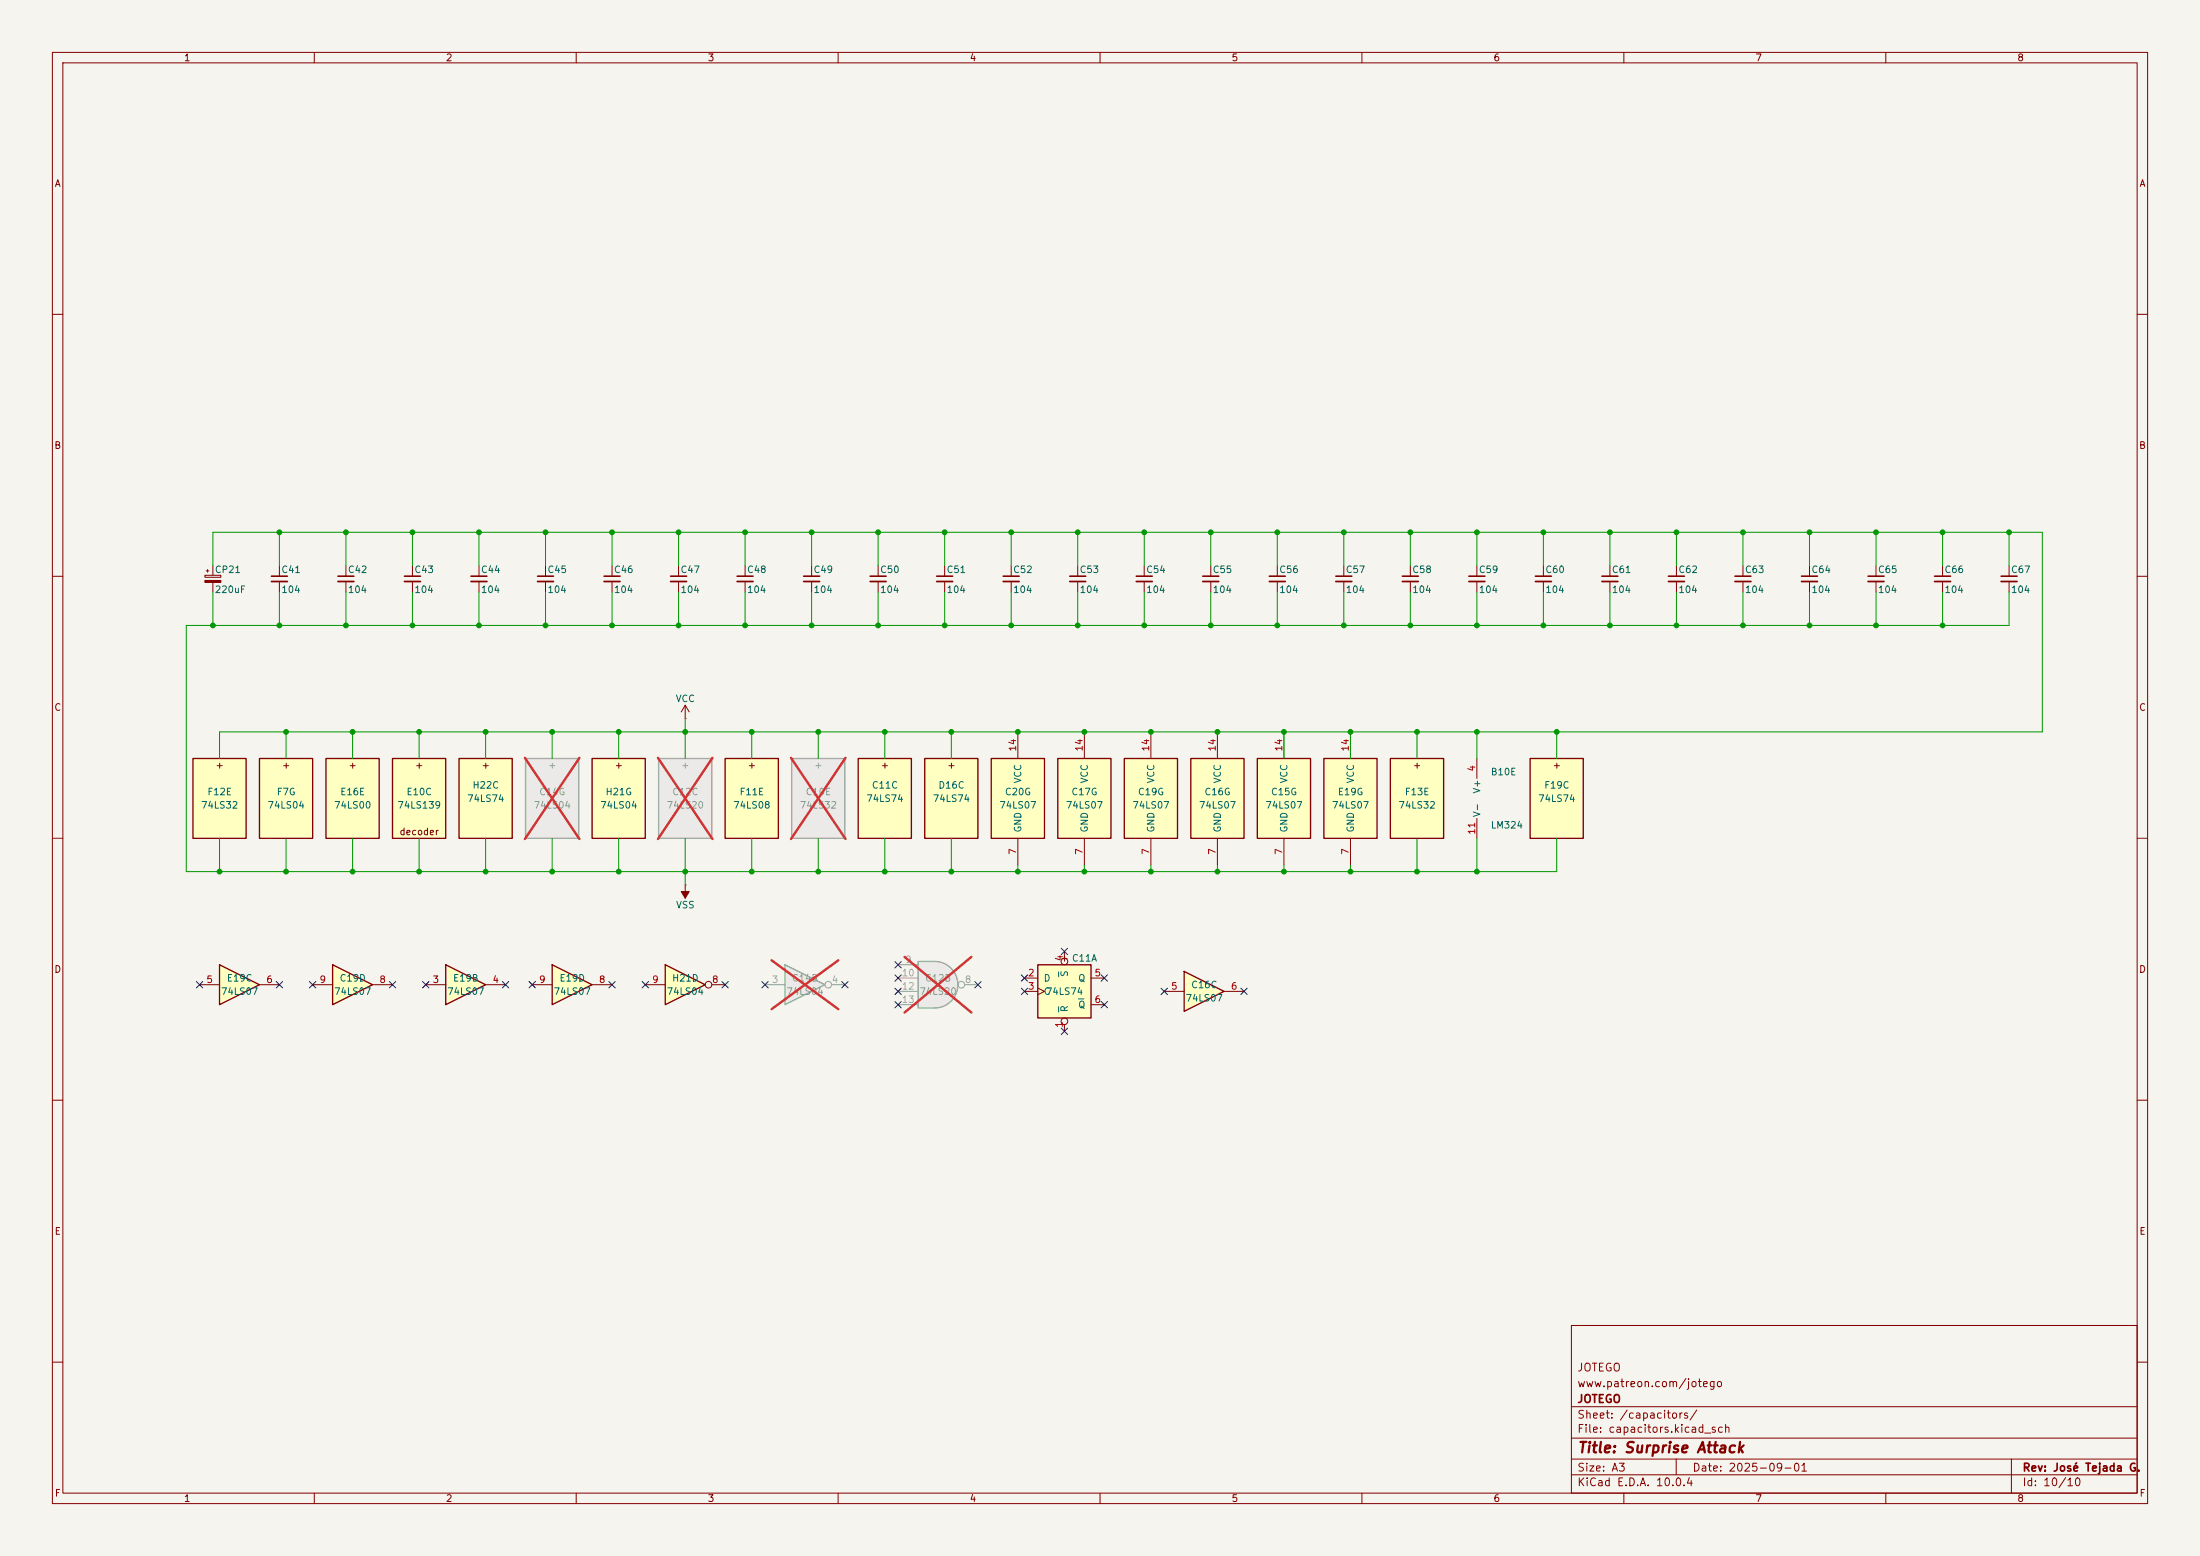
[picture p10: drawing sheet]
<svg xmlns="http://www.w3.org/2000/svg" width="420mm" height="297mm" viewBox="0 0 420 297" stroke-linecap="round" stroke-linejoin="round" font-family="sans-serif">
<path d="M0 0h420v297h-420z" fill="#f5f4ef" stroke="#f5f4ef" stroke-width=".19"/>
<g fill="none" stroke="#840000" stroke-width=".19">
<path d="M10 10h400v277h-400zM12 12h396v273h-396zM60 10v2M110 10v2M160 10v2M210 10v2M260 10v2M310 10v2M360 10v2M10 60h2M408 60h2M10 110h2"/>
<path d="M408 110h2M10 160h2M281.9 144.8v3.8M281.9 156.2v3.8M408 160h2M10 210h2M408 210h2M300 253h108v32h-108zM10 260h2M300 278.5h108M300 274.5h108M300 268.5h108"/>
<path d="M320 278.5v3M384 278.5v6.5M408 260h2M60 285v2M110 285v2M160 285v2M210 285v2M260 285v2M300 281.5h108M310 285v2M360 285v2"/>
</g>
<path d="M36.8 144.8h10.2v15.2h-10.2z" fill="#ffffc2"/>
<path d="M36.8 144.8h10.2v15.2h-10.2z" fill="none" stroke="#840000" stroke-width=".25"/>
<path d="M49.5 144.8h10.2v15.2h-10.2z" fill="#ffffc2"/>
<path d="M49.5 144.8h10.2v15.2h-10.2z" fill="none" stroke="#840000" stroke-width=".25"/>
<path d="M62.2 144.8h10.2v15.2h-10.2z" fill="#ffffc2"/>
<path d="M62.2 144.8h10.2v15.2h-10.2z" fill="none" stroke="#840000" stroke-width=".25"/>
<path d="M63.5 184.2l7.6 3.8-7.6 3.8z" fill="#ffffc2"/>
<path d="M63.5 184.2l7.6 3.8-7.6 3.8z" fill="none" stroke="#840000" stroke-width=".25"/>
<path d="M59.7 188h3.8M71.1 188h3.8" fill="none" stroke="#840000" stroke-width=".19"/>
<path d="M201.9 144.8h10.2v15.2h-10.2z" fill="#ffffc2"/>
<path d="M201.9 144.8h10.2v15.2h-10.2z" fill="none" stroke="#840000" stroke-width=".25"/>
<path d="M207 139.7v5.1M207 160v5.1" fill="none" stroke="#840000" stroke-width=".19"/>
<path d="M189.2 144.8h10.2v15.2h-10.2z" fill="#ffffc2"/>
<path d="M189.2 144.8h10.2v15.2h-10.2z" fill="none" stroke="#840000" stroke-width=".25"/>
<path d="M167.6 108v2M167.6 111v2M180.3 108v2M180.3 111v2M193 108v2M193 111v2M205.7 108v2M205.7 111v2M194.3 139.7v5.1M194.3 160v5.1" fill="none" stroke="#840000" stroke-width=".19"/>
<path d="M166.1 110h3.1M178.8 110h3.1M191.5 110h3.1M204.2 110h3.1" fill="none" stroke="#840000" stroke-width=".3"/>
<path d="M166.1 111h3.1M178.8 111h3.1M191.5 111h3.1M204.2 111h3.1" fill="none" stroke="#840000" stroke-width=".33"/>
<path d="M163.8 144.8h10.2v15.2h-10.2z" fill="#ffffc2"/>
<path d="M163.8 144.8h10.2v15.2h-10.2z" fill="none" stroke="#840000" stroke-width=".25"/>
<path d="M176.5 144.8h10.2v15.2h-10.2z" fill="#ffffc2"/>
<path d="M176.5 144.8h10.2v15.2h-10.2z" fill="none" stroke="#840000" stroke-width=".25"/>
<path d="M85.1 184.2l7.6 3.8-7.6 3.8z" fill="#ffffc2"/>
<path d="M85.1 184.2l7.6 3.8-7.6 3.8z" fill="none" stroke="#840000" stroke-width=".25"/>
<path d="M81.3 188h3.8M92.7 188h3.8" fill="none" stroke="#840000" stroke-width=".19"/>
<path d="M100.3 144.8h10.2v15.2h-10.2z" fill="#ebeae8"/>
<path d="M100.3 144.8h10.2v15.2h-10.2z" fill="none" stroke="#9c9b98" stroke-width=".25"/>
<path d="M100.2 144.7l10.4 15.4M110.6 144.7l-10.4 15.4" fill="none" stroke="#e12e31" stroke-width=".46"/>
<path d="M105.4 184.2l7.6 3.8-7.6 3.8z" fill="#ffffc2"/>
<path d="M105.4 184.2l7.6 3.8-7.6 3.8z" fill="none" stroke="#840000" stroke-width=".25"/>
<path d="M101.6 188h3.8M113 188h3.8" fill="none" stroke="#840000" stroke-width=".19"/>
<path d="M87.6 144.8h10.2v15.2h-10.2z" fill="#ffffc2"/>
<path d="M87.6 144.8h10.2v15.2h-10.2z" fill="none" stroke="#840000" stroke-width=".25"/>
<path d="M331.2 110h3.1M343.9 110h3.1M356.6 110h3.1M369.3 110h3.1" fill="none" stroke="#840000" stroke-width=".3"/>
<path d="M331.2 111h3.1M343.9 111h3.1M356.6 111h3.1M369.3 111h3.1" fill="none" stroke="#840000" stroke-width=".33"/>
<path d="M332.7 108v2M332.7 111v2M345.4 108v2M345.4 111v2M358.1 108v2M358.1 111v2M370.8 108v2M370.8 111v2" fill="none" stroke="#840000" stroke-width=".19"/>
<path d="M74.9 144.8h10.2v15.2h-10.2z" fill="#ffffc2"/>
<path d="M74.9 144.8h10.2v15.2h-10.2z" fill="none" stroke="#840000" stroke-width=".25"/>
<path d="M149.9 184.2l7.6 3.8-7.6 3.8z" fill="#ebeae8"/>
<path d="M149.9 184.2l7.6 3.8-7.6 3.8z" fill="none" stroke="#9c9b98" stroke-width=".25"/>
<g fill="none" stroke="#9c9b98" stroke-width=".19">
<path d="M146 188h3.9M158.7 188h2.6"/>
<circle cx="158.1" cy="188" r=".63"/>
</g>
<path d="M147.3 183.3l12.7 9.3M160 183.3l-12.7 9.3" fill="none" stroke="#e12e31" stroke-width=".46"/>
<path d="M382 110h3.1" fill="none" stroke="#840000" stroke-width=".3"/>
<path d="M382 111h3.1" fill="none" stroke="#840000" stroke-width=".33"/>
<path d="M383.5 108v2M383.5 111v2" fill="none" stroke="#840000" stroke-width=".19"/>
<path d="M198.1 184.2h10.2v10.1h-10.2z" fill="#ffffc2"/>
<path d="M198.1 184.2h10.2v10.1h-10.2z" fill="none" stroke="#840000" stroke-width=".25"/>
<g fill="none" stroke="#840000" stroke-width=".19">
<path d="M195.6 186.7h2.5M195.6 189.2h2.5M198.1 188.6l1.3 .6-1.3 .7M203.2 181.6v1.3M203.2 195.6v1.3M208.3 186.7h2.5M208.3 191.8h2.5"/>
<circle cx="203.2" cy="194.9" r=".63"/>
<circle cx="203.2" cy="183.5" r=".63"/>
</g>
<path d="M202.1 185.5v1M202.1 192.2v1M205.9 190.7h1" fill="none" stroke="#006464" stroke-width=".19"/>
<path d="M127 184.2l7.6 3.8-7.6 3.8z" fill="#ffffc2"/>
<path d="M127 184.2l7.6 3.8-7.6 3.8z" fill="none" stroke="#840000" stroke-width=".25"/>
<g fill="none" stroke="#840000" stroke-width=".19">
<path d="M130.8 168.9h.1M130.8 168.9v2.6M123.2 188h3.8M135.9 188h2.5"/>
<circle cx="135.3" cy="188" r=".63"/>
</g>
<path d="M130 170.2h1.6l-.8 1.3z" fill="#840000" stroke="#840000" stroke-width=".19"/>
<path d="M178.4 183.5a4.4 4.4 0 0 1 4.5 4.5 4.4 4.4 0 0 1-4.5 4.4z" fill="#ebeae8" stroke="#ebeae8" stroke-width=".19"/>
<path d="M175.3 183.5h3.1v8.9h-3.1z" fill="#ebeae8"/>
<path d="M175.3 183.5h3.1a4.4 4.4 0 0 1 4.5 4.5 4.4 4.4 0 0 1-4.5 4.4h-3.1z" fill="none" stroke="#9c9b98" stroke-width=".25"/>
<g fill="none" stroke="#9c9b98" stroke-width=".19">
<path d="M171.4 184.2h3.9M171.4 186.7h3.9M171.4 189.2h3.9M171.4 191.8h3.9M184.1 188h2.6"/>
<circle cx="183.5" cy="188" r=".63"/>
</g>
<path d="M172.7 182.7l12.7 10.6M185.4 182.7l-12.7 10.6" fill="none" stroke="#e12e31" stroke-width=".46"/>
<path d="M64.5 110h3.1M77.2 110h3.1M102.6 110h3.1" fill="none" stroke="#840000" stroke-width=".3"/>
<path d="M64.5 111h3.1M77.2 111h3.1M102.6 111h3.1" fill="none" stroke="#840000" stroke-width=".33"/>
<path d="M39.1 109.8h3.1v.4h-3.1zM39.4 109h.5M39.6 108.7v.5M40.6 108v1.8M40.6 111.2v1.8M66 108v2M66 111v2M78.7 108v2M78.7 111v2M104.1 108v2M104.1 111v2" fill="none" stroke="#840000" stroke-width=".19"/>
<path d="M39.1 110.8h3.1v.4h-3.1z" fill="#840000" stroke="#840000" stroke-width=".19"/>
<path d="M214.6 144.8h10.2v15.2h-10.2z" fill="#ffffc2"/>
<path d="M214.6 144.8h10.2v15.2h-10.2z" fill="none" stroke="#840000" stroke-width=".25"/>
<path d="M219.7 139.7v5.1M219.7 160v5.1" fill="none" stroke="#840000" stroke-width=".19"/>
<path d="M227.3 144.8h10.2v15.2h-10.2z" fill="#ffffc2"/>
<path d="M227.3 144.8h10.2v15.2h-10.2z" fill="none" stroke="#840000" stroke-width=".25"/>
<path d="M53.3 108v2M53.3 111v2M91.4 108v2M91.4 111v2M232.4 139.7v5.1M232.4 160v5.1" fill="none" stroke="#840000" stroke-width=".19"/>
<path d="M51.8 110h3.1M89.9 110h3.1" fill="none" stroke="#840000" stroke-width=".3"/>
<path d="M51.8 111h3.1M89.9 111h3.1" fill="none" stroke="#840000" stroke-width=".33"/>
<path d="M41.9 184.2l7.6 3.8-7.6 3.8z" fill="#ffffc2"/>
<path d="M41.9 184.2l7.6 3.8-7.6 3.8z" fill="none" stroke="#840000" stroke-width=".25"/>
<path d="M142.2 108v2M142.2 111v2M154.9 108v2M154.9 111v2M38.1 188h3.8M49.5 188h3.8" fill="none" stroke="#840000" stroke-width=".19"/>
<path d="M140.7 110h3.1M153.4 110h3.1" fill="none" stroke="#840000" stroke-width=".3"/>
<path d="M140.7 111h3.1M153.4 111h3.1" fill="none" stroke="#840000" stroke-width=".33"/>
<path d="M226.1 185.4l7.6 3.8-7.6 3.8z" fill="#ffffc2"/>
<path d="M226.1 185.4l7.6 3.8-7.6 3.8z" fill="none" stroke="#840000" stroke-width=".25"/>
<path d="M129.5 108v2M129.5 111v2M222.2 189.2h3.9M233.7 189.2h3.8" fill="none" stroke="#840000" stroke-width=".19"/>
<path d="M128 110h3.1" fill="none" stroke="#840000" stroke-width=".3"/>
<path d="M128 111h3.1" fill="none" stroke="#840000" stroke-width=".33"/>
<path d="M138.4 144.8h10.2v15.2h-10.2z" fill="#ffffc2"/>
<path d="M138.4 144.8h10.2v15.2h-10.2z" fill="none" stroke="#840000" stroke-width=".25"/>
<path d="M151.1 144.8h10.2v15.2h-10.2z" fill="#ebeae8"/>
<path d="M151.1 144.8h10.2v15.2h-10.2z" fill="none" stroke="#9c9b98" stroke-width=".25"/>
<path d="M151 144.7l10.4 15.4M161.4 144.7l-10.4 15.4" fill="none" stroke="#e12e31" stroke-width=".46"/>
<path d="M216.9 110h3.1M229.6 110h3.1" fill="none" stroke="#840000" stroke-width=".3"/>
<path d="M216.9 111h3.1M229.6 111h3.1" fill="none" stroke="#840000" stroke-width=".33"/>
<path d="M218.4 108v2M218.4 111v2M231.1 108v2M231.1 111v2" fill="none" stroke="#840000" stroke-width=".19"/>
<path d="M113 144.8h10.2v15.2h-10.2z" fill="#ffffc2"/>
<path d="M113 144.8h10.2v15.2h-10.2z" fill="none" stroke="#840000" stroke-width=".25"/>
<path d="M130.8 137.2h.1M130.8 134.6l-.8 1.3M130.8 134.6l.8 1.3M130.8 134.6v2.6" fill="none" stroke="#840000" stroke-width=".19"/>
<path d="M125.7 144.8h10.2v15.2h-10.2z" fill="#ebeae8"/>
<path d="M125.7 144.8h10.2v15.2h-10.2z" fill="none" stroke="#9c9b98" stroke-width=".25"/>
<path d="M125.6 144.7l10.4 15.4M136 144.7l-10.4 15.4" fill="none" stroke="#e12e31" stroke-width=".46"/>
<path d="M115.3 110h3.1" fill="none" stroke="#840000" stroke-width=".3"/>
<path d="M115.3 111h3.1" fill="none" stroke="#840000" stroke-width=".33"/>
<path d="M116.8 108v2M116.8 111v2" fill="none" stroke="#840000" stroke-width=".19"/>
<path d="M240 144.8h10.2v15.2h-10.2z" fill="#ffffc2"/>
<path d="M240 144.8h10.2v15.2h-10.2z" fill="none" stroke="#840000" stroke-width=".25"/>
<g fill="none" stroke="#840000" stroke-width=".19">
<path d="M243.8 108v2M243.8 111v2M256.5 108v2M256.5 111v2M269.2 108v2M269.2 111v2M281.9 108v2M281.9 111v2M294.6 108v2M294.6 111v2M307.3 108v2M307.3 111v2"/>
<path d="M320 108v2M320 111v2M245.1 139.7v5.1M245.1 160v5.1"/>
</g>
<path d="M242.3 110h3.1M255 110h3.1M267.7 110h3.1M280.4 110h3.1M293.1 110h3.1M305.8 110h3.1M318.5 110h3.1" fill="none" stroke="#840000" stroke-width=".3"/>
<path d="M242.3 111h3.1M255 111h3.1M267.7 111h3.1M280.4 111h3.1M293.1 111h3.1M305.8 111h3.1M318.5 111h3.1" fill="none" stroke="#840000" stroke-width=".33"/>
<path d="M265.4 144.8h10.2v15.2h-10.2z" fill="#ffffc2"/>
<path d="M265.4 144.8h10.2v15.2h-10.2z" fill="none" stroke="#840000" stroke-width=".25"/>
<path d="M252.7 144.8h10.2v15.2h-10.2z" fill="#ffffc2"/>
<path d="M252.7 144.8h10.2v15.2h-10.2z" fill="none" stroke="#840000" stroke-width=".25"/>
<path d="M257.8 139.7v5.1M257.8 160v5.1" fill="none" stroke="#840000" stroke-width=".19"/>
<path d="M292.1 144.8h10.2v15.2h-10.2z" fill="#ffffc2"/>
<path d="M292.1 144.8h10.2v15.2h-10.2z" fill="none" stroke="#840000" stroke-width=".25"/>
<g fill="none" stroke="#009600" stroke-width=".19">
<path d="M40.6 108v-6.4h349.3v38.1h-348v5.1M40.6 113v6.4M53.3 101.6v6.4M53.3 113v6.4M66 101.6v6.4M66 113v6.4M78.7 101.6v6.4M78.7 113v6.4M91.4 101.6v6.4M91.4 113v6.4M104.1 101.6v6.4M104.1 113v6.4"/>
<path d="M116.8 101.6v6.4M116.8 113v6.4M129.5 101.6v6.4M129.5 113v6.4M142.2 101.6v6.4M142.2 113v6.4M154.9 101.6v6.4M154.9 113v6.4M167.6 101.6v6.4M167.6 113v6.4M180.3 101.6v6.4M180.3 113v6.4"/>
<path d="M193 101.6v6.4M193 113v6.4M205.7 101.6v6.4M205.7 113v6.4M218.4 101.6v6.4M218.4 113v6.4M231.1 101.6v6.4M231.1 113v6.4M243.8 101.6v6.4M243.8 113v6.4M256.5 101.6v6.4M256.5 113v6.4"/>
<path d="M269.2 101.6v6.4M269.2 113v6.4M281.9 101.6v6.4M281.9 113v6.4M294.6 101.6v6.4M294.6 113v6.4M307.3 101.6v6.4M307.3 113v6.4M320 101.6v6.4M320 113v6.4M332.7 101.6v6.4M332.7 113v6.4"/>
<path d="M345.4 101.6v6.4M345.4 113v6.4M358.1 101.6v6.4M358.1 113v6.4M370.8 101.6v6.4M370.8 113v6.4M383.5 113v6.4h-347.9v47h261.6v-6.4M383.5 101.6v6.4M54.6 139.7v5.1M67.3 139.7v5.1M80 139.7v5.1M92.7 139.7v5.1"/>
<path d="M105.4 139.7v5.1M118.1 139.7v5.1M130.8 137.2v7.6M143.5 139.7v5.1M156.2 139.7v5.1M168.9 139.7v5.1M181.6 139.7v5.1M245.1 139.7v5.1M257.8 139.7v5.1M270.5 139.7v5.1M281.9 139.7v5.1M297.2 139.7v5.1"/>
<path d="M41.9 160v6.4M54.6 160v6.4M67.3 160v6.4M80 160v6.4M92.7 160v6.4M105.4 160v6.4M118.1 160v6.4M130.8 160v8.9M143.5 160v6.4M156.2 160v6.4M168.9 160v6.4M181.6 160v6.4"/>
<path d="M194.3 165.1v1.3M207 165.1v1.3M219.7 165.1v1.3M232.4 165.1v1.3M245.1 165.1v1.3M257.8 165.1v1.3M270.5 160v6.4M281.9 160v6.4"/>
</g>
<g fill="none" stroke="#000084" stroke-width=".19">
<path d="M37.5 187.4l1.2 1.2M38.7 187.4l-1.2 1.2M52.7 187.4l1.2 1.2M53.9 187.4l-1.2 1.2M59.1 187.4l1.2 1.2M60.3 187.4l-1.2 1.2M74.3 187.4l1.2 1.2M75.5 187.4l-1.2 1.2M80.7 187.4l1.2 1.2M81.9 187.4l-1.2 1.2M95.9 187.4l1.2 1.2M97.1 187.4l-1.2 1.2"/>
<path d="M101 187.4l1.2 1.2M102.2 187.4l-1.2 1.2M116.2 187.4l1.2 1.2M117.4 187.4l-1.2 1.2M122.6 187.4l1.2 1.2M123.8 187.4l-1.2 1.2M137.8 187.4l1.2 1.2M139 187.4l-1.2 1.2M145.4 187.4l1.3 1.2M146.7 187.4l-1.3 1.2M160.7 187.4l1.2 1.2M161.9 187.4l-1.2 1.2"/>
<path d="M170.8 191.2l1.3 1.2M170.8 183.5l1.3 1.3M170.8 186.1l1.3 1.2M170.8 188.6l1.3 1.2M172.1 191.2l-1.3 1.2M172.1 183.5l-1.3 1.3M172.1 186.1l-1.3 1.2M172.1 188.6l-1.3 1.2M186.1 187.4l1.2 1.2M187.3 187.4l-1.2 1.2M195 188.6l1.2 1.2M195 186.1l1.2 1.2"/>
<path d="M196.2 188.6l-1.2 1.2M196.2 186.1l-1.2 1.2M202.6 196.2l1.2 1.3M202.6 181l1.2 1.2M203.8 196.2l-1.2 1.3M203.8 181l-1.2 1.2M210.2 186.1l1.2 1.2M210.2 191.2l1.2 1.2M211.4 186.1l-1.2 1.2M211.4 191.2l-1.2 1.2M221.6 188.6l1.3 1.2M222.9 188.6l-1.3 1.2"/>
<path d="M236.9 188.6l1.2 1.2M238.1 188.6l-1.2 1.2"/>
</g>
<g fill="#009600" stroke="#009600" stroke-width=".19">
<circle cx="383.5" cy="101.6" r=".46"/>
<circle cx="370.8" cy="101.6" r=".46"/>
<circle cx="345.4" cy="119.4" r=".46"/>
<circle cx="358.1" cy="101.6" r=".46"/>
<circle cx="358.1" cy="119.4" r=".46"/>
<circle cx="370.8" cy="119.4" r=".46"/>
<circle cx="345.4" cy="101.6" r=".46"/>
<circle cx="207" cy="139.7" r=".46"/>
<circle cx="232.4" cy="139.7" r=".46"/>
<circle cx="219.7" cy="139.7" r=".46"/>
<circle cx="245.1" cy="166.4" r=".46"/>
<circle cx="257.8" cy="166.4" r=".46"/>
<circle cx="270.5" cy="166.4" r=".46"/>
<circle cx="207" cy="166.4" r=".46"/>
<circle cx="219.7" cy="166.4" r=".46"/>
<circle cx="218.4" cy="119.4" r=".46"/>
<circle cx="205.7" cy="101.6" r=".46"/>
<circle cx="205.7" cy="119.4" r=".46"/>
<circle cx="232.4" cy="166.4" r=".46"/>
<circle cx="218.4" cy="101.6" r=".46"/>
<circle cx="245.1" cy="139.7" r=".46"/>
<circle cx="257.8" cy="139.7" r=".46"/>
<circle cx="281.9" cy="166.4" r=".46"/>
<circle cx="281.9" cy="139.7" r=".46"/>
<circle cx="270.5" cy="139.7" r=".46"/>
<circle cx="243.8" cy="119.4" r=".46"/>
<circle cx="256.5" cy="119.4" r=".46"/>
<circle cx="231.1" cy="101.6" r=".46"/>
<circle cx="243.8" cy="101.6" r=".46"/>
<circle cx="231.1" cy="119.4" r=".46"/>
<circle cx="269.2" cy="119.4" r=".46"/>
<circle cx="256.5" cy="101.6" r=".46"/>
<circle cx="297.2" cy="139.7" r=".46"/>
<circle cx="294.6" cy="119.4" r=".46"/>
<circle cx="294.6" cy="101.6" r=".46"/>
<circle cx="332.7" cy="101.6" r=".46"/>
<circle cx="332.7" cy="119.4" r=".46"/>
<circle cx="307.3" cy="101.6" r=".46"/>
<circle cx="320" cy="101.6" r=".46"/>
<circle cx="320" cy="119.4" r=".46"/>
<circle cx="307.3" cy="119.4" r=".46"/>
<circle cx="281.9" cy="119.4" r=".46"/>
<circle cx="281.9" cy="101.6" r=".46"/>
<circle cx="269.2" cy="101.6" r=".46"/>
<circle cx="116.8" cy="119.4" r=".46"/>
<circle cx="130.8" cy="139.7" r=".46"/>
<circle cx="154.9" cy="119.4" r=".46"/>
<circle cx="142.2" cy="101.6" r=".46"/>
<circle cx="143.5" cy="139.7" r=".46"/>
<circle cx="167.6" cy="119.4" r=".46"/>
<circle cx="142.2" cy="119.4" r=".46"/>
<circle cx="129.5" cy="119.4" r=".46"/>
<circle cx="116.8" cy="101.6" r=".46"/>
<circle cx="129.5" cy="101.6" r=".46"/>
<circle cx="154.9" cy="101.6" r=".46"/>
<circle cx="91.4" cy="101.6" r=".46"/>
<circle cx="91.4" cy="119.4" r=".46"/>
<circle cx="78.7" cy="119.4" r=".46"/>
<circle cx="40.6" cy="119.4" r=".46"/>
<circle cx="66" cy="119.4" r=".46"/>
<circle cx="53.3" cy="101.6" r=".46"/>
<circle cx="66" cy="101.6" r=".46"/>
<circle cx="104.1" cy="119.4" r=".46"/>
<circle cx="53.3" cy="119.4" r=".46"/>
<circle cx="104.1" cy="101.6" r=".46"/>
<circle cx="78.7" cy="101.6" r=".46"/>
<circle cx="181.6" cy="166.4" r=".46"/>
<circle cx="194.3" cy="166.4" r=".46"/>
<circle cx="130.8" cy="166.4" r=".46"/>
<circle cx="156.2" cy="166.4" r=".46"/>
<circle cx="168.9" cy="166.4" r=".46"/>
<circle cx="143.5" cy="166.4" r=".46"/>
<circle cx="80" cy="139.7" r=".46"/>
<circle cx="67.3" cy="139.7" r=".46"/>
<circle cx="92.7" cy="139.7" r=".46"/>
<circle cx="105.4" cy="139.7" r=".46"/>
<circle cx="118.1" cy="139.7" r=".46"/>
<circle cx="105.4" cy="166.4" r=".46"/>
<circle cx="118.1" cy="166.4" r=".46"/>
<circle cx="92.7" cy="166.4" r=".46"/>
<circle cx="80" cy="166.4" r=".46"/>
<circle cx="180.3" cy="119.4" r=".46"/>
<circle cx="181.6" cy="139.7" r=".46"/>
<circle cx="193" cy="101.6" r=".46"/>
<circle cx="193" cy="119.4" r=".46"/>
<circle cx="156.2" cy="139.7" r=".46"/>
<circle cx="168.9" cy="139.7" r=".46"/>
<circle cx="180.3" cy="101.6" r=".46"/>
<circle cx="167.6" cy="101.6" r=".46"/>
<circle cx="194.3" cy="139.7" r=".46"/>
<circle cx="67.3" cy="166.4" r=".46"/>
<circle cx="41.9" cy="166.4" r=".46"/>
<circle cx="54.6" cy="166.4" r=".46"/>
<circle cx="54.6" cy="139.7" r=".46"/>
</g>
<text font-size="2" fill="#840000" x="301" y="277.8">Title: Surprise Attack</text>
<g font-size="1.5" fill="#840000">
<text x="301" y="262.1">JOTEGO</text>
<text x="301" y="268.1">JOTEGO</text>
<text x="301" y="265.1">www.patreon.com/jotego</text>
<text x="301" y="273.8">File: capacitors.kicad_sch</text>
<text x="301" y="271.1">Sheet: /capacitors/</text>
<text x="301" y="281.2">Size: A3</text>
<text x="323" y="281.2">Date: 2025-09-01</text>
<text x="386" y="281.2">Rev: José Tejada G.</text>
<text x="301" y="284">KiCad E.D.A. 10.0.4</text>
<text x="386" y="284">Id: 10/10</text>
</g>
<g font-size="1.3" fill="#840000">
<text x="35" y="12">1</text>
<text x="85" y="12">2</text>
<text x="135" y="12">3</text>
<text x="185" y="12">4</text>
<text x="235" y="12">5</text>
<text x="285" y="12">6</text>
<text x="335" y="12">7</text>
<text x="385" y="12">8</text>
<text x="10.3" y="36">A</text>
<text x="408.3" y="36">A</text>
<text x="10.3" y="86">B</text>
<text x="408.2" y="86">B</text>
<text x="10.3" y="136">C</text>
<text x="408.2" y="136">C</text>
<text x="41" y="147">+</text>
<text x="53.7" y="147">+</text>
<text x="66.4" y="147">+</text>
<text x="79.1" y="147">+</text>
<text x="91.8" y="147">+</text>
<text x="117.2" y="147">+</text>
<text x="142.6" y="147">+</text>
<text x="168" y="147">+</text>
<text x="180.7" y="147">+</text>
<text x="269.6" y="147">+</text>
<text x="296.3" y="147">+</text>
<text x="76.2" y="159.7">decoder</text>
<text x="10.3" y="186">D</text>
<text x="202.3" y="183.9">+ C11A</text>
<text x="408.2" y="186">D</text>
<text x="10.3" y="236">E</text>
<text x="408.3" y="236">E</text>
<text x="10.3" y="286">F</text>
<text x="35" y="287">1</text>
<text x="85" y="287">2</text>
<text x="135" y="287">3</text>
<text x="185" y="287">4</text>
<text x="235" y="287">5</text>
<text x="285" y="287">6</text>
<text x="335" y="287">7</text>
<text x="385" y="287">8</text>
<text x="408.3" y="286">F</text>
</g>
<g font-size="1.3" fill="#006464">
<text x="40.9" y="113.5">220uF</text>
<text x="40.9" y="109.7">CP21</text>
<text x="53.6" y="113.5">104</text>
<text x="53.6" y="109.7">C41</text>
<text x="66.3" y="113.5">104</text>
<text x="66.3" y="109.7">C42</text>
<text x="79" y="113.5">104</text>
<text x="79" y="109.7">C43</text>
<text x="91.7" y="113.5">104</text>
<text x="91.7" y="109.7">C44</text>
<text x="104.4" y="113.5">104</text>
<text x="104.4" y="109.7">C45</text>
<text x="117.1" y="113.5">104</text>
<text x="117.1" y="109.7">C46</text>
<text x="129.8" y="113.5">104</text>
<text x="129.8" y="109.7">C47</text>
<text x="142.5" y="113.5">104</text>
<text x="142.5" y="109.7">C48</text>
<text x="155.2" y="113.5">104</text>
<text x="155.2" y="109.7">C49</text>
<text x="167.9" y="113.5">104</text>
<text x="167.9" y="109.7">C50</text>
<text x="180.6" y="113.5">104</text>
<text x="180.6" y="109.7">C51</text>
<text x="193.3" y="113.5">104</text>
<text x="193.3" y="109.7">C52</text>
<text x="206" y="113.5">104</text>
<text x="206" y="109.7">C53</text>
<text x="218.7" y="113.5">104</text>
<text x="218.7" y="109.7">C54</text>
<text x="231.4" y="113.5">104</text>
<text x="231.4" y="109.7">C55</text>
<text x="244.1" y="113.5">104</text>
<text x="244.1" y="109.7">C56</text>
<text x="256.8" y="113.5">104</text>
<text x="256.8" y="109.7">C57</text>
<text x="269.5" y="113.5">104</text>
<text x="269.5" y="109.7">C58</text>
<text x="282.2" y="113.5">104</text>
<text x="282.2" y="109.7">C59</text>
<text x="294.9" y="113.5">104</text>
<text x="294.9" y="109.7">C60</text>
<text x="307.6" y="113.5">104</text>
<text x="307.6" y="109.7">C61</text>
<text x="320.3" y="113.5">104</text>
<text x="320.3" y="109.7">C62</text>
<text x="333" y="113.5">104</text>
<text x="333" y="109.7">C63</text>
<text x="345.7" y="113.5">104</text>
<text x="345.7" y="109.7">C64</text>
<text x="358.4" y="113.5">104</text>
<text x="358.4" y="109.7">C65</text>
<text x="371.1" y="113.5">104</text>
<text x="371.1" y="109.7">C66</text>
<text x="383.8" y="113.5">104</text>
<text x="383.8" y="109.7">C67</text>
<text x="128.9" y="134.3">VCC</text>
<text x="195.3" y="149.6" transform="rotate(-90 195.3 149.6)">VCC</text>
<text x="208" y="149.6" transform="rotate(-90 208 149.6)">VCC</text>
<text x="220.7" y="149.6" transform="rotate(-90 220.7 149.6)">VCC</text>
<text x="233.4" y="149.6" transform="rotate(-90 233.4 149.6)">VCC</text>
<text x="246.1" y="149.6" transform="rotate(-90 246.1 149.6)">VCC</text>
<text x="258.8" y="149.6" transform="rotate(-90 258.8 149.6)">VCC</text>
<text x="284.5" y="148.3">B10E</text>
<text x="38.3" y="154.6">74LS32</text>
<text x="39.5" y="152.1">F12E</text>
<text x="51" y="154.6">74LS04</text>
<text x="52.7" y="152.1">F7G</text>
<text x="63.7" y="154.6">74LS00</text>
<text x="64.8" y="152.1">E16E</text>
<text x="75.8" y="154.6">74LS139</text>
<text x="77.5" y="152.1">E10C</text>
<text x="89.1" y="153.4">74LS74</text>
<text x="90.1" y="150.8">H22C</text>
<text x="114.5" y="154.6">74LS04</text>
<text x="115.5" y="152.1">H21G</text>
<text x="139.9" y="154.6">74LS08</text>
<text x="141.1" y="152.1">F11E</text>
<text x="165.3" y="153.4">74LS74</text>
<text x="166.3" y="150.8">C11C</text>
<text x="178" y="153.4">74LS74</text>
<text x="179" y="150.8">D16C</text>
<text x="190.7" y="154.6">74LS07</text>
<text x="191.7" y="152.1">C20G</text>
<text x="203.4" y="154.6">74LS07</text>
<text x="204.4" y="152.1">C17G</text>
<text x="216.1" y="154.6">74LS07</text>
<text x="217.1" y="152.1">C19G</text>
<text x="228.8" y="154.6">74LS07</text>
<text x="229.8" y="152.1">C16G</text>
<text x="241.5" y="154.6">74LS07</text>
<text x="242.5" y="152.1">C15G</text>
<text x="254.2" y="154.6">74LS07</text>
<text x="255.3" y="152.1">E19G</text>
<text x="266.9" y="154.6">74LS32</text>
<text x="268.1" y="152.1">F13E</text>
<text x="282.9" y="151.6" transform="rotate(-90 282.9 151.6)">V+</text>
<text x="293.5" y="153.4">74LS74</text>
<text x="294.7" y="150.8">F19C</text>
<text x="195.3" y="159" transform="rotate(-90 195.3 159)">GND</text>
<text x="208" y="159" transform="rotate(-90 208 159)">GND</text>
<text x="220.7" y="159" transform="rotate(-90 220.7 159)">GND</text>
<text x="233.4" y="159" transform="rotate(-90 233.4 159)">GND</text>
<text x="246.1" y="159" transform="rotate(-90 246.1 159)">GND</text>
<text x="258.8" y="159" transform="rotate(-90 258.8 159)">GND</text>
<text x="282.9" y="156.1" transform="rotate(-90 282.9 156.1)">V-</text>
<text x="284.5" y="158.5">LM324</text>
<text x="129" y="173.7">VSS</text>
<text x="42.1" y="190.2">74LS07</text>
<text x="43.2" y="187.7">E19C</text>
<text x="63.7" y="190.2">74LS07</text>
<text x="64.7" y="187.7">C19D</text>
<text x="85.3" y="190.2">74LS07</text>
<text x="86.4" y="187.7">E19B</text>
<text x="105.6" y="190.2">74LS07</text>
<text x="106.7" y="187.7">E19D</text>
<text x="127.2" y="190.2">74LS04</text>
<text x="128.2" y="187.7">H21D</text>
<text x="199.1" y="187.7">D</text>
<text x="199.1" y="190.2">C</text>
<text x="199.6" y="190.2">74LS74</text>
<text x="204.2" y="186.6" transform="rotate(-90 204.2 186.6)">S</text>
<text x="205.7" y="187.7">Q</text>
<text x="226.2" y="191.5">74LS07</text>
<text x="227.3" y="188.9">C16C</text>
<text x="204.2" y="193.3" transform="rotate(-90 204.2 193.3)">R</text>
<text x="205.7" y="192.7">Q</text>
</g>
<g font-size="1.3" fill="#a90000">
<text x="194.3" y="143.6" transform="rotate(-90 194.3 143.6)">14</text>
<text x="207" y="143.6" transform="rotate(-90 207 143.6)">14</text>
<text x="219.7" y="143.6" transform="rotate(-90 219.7 143.6)">14</text>
<text x="232.4" y="143.6" transform="rotate(-90 232.4 143.6)">14</text>
<text x="245.1" y="143.6" transform="rotate(-90 245.1 143.6)">14</text>
<text x="257.8" y="143.6" transform="rotate(-90 257.8 143.6)">14</text>
<text x="281.9" y="147.4" transform="rotate(-90 281.9 147.4)">4</text>
<text x="281.9" y="159.4" transform="rotate(-90 281.9 159.4)">11</text>
<text x="194.3" y="163.3" transform="rotate(-90 194.3 163.3)">7</text>
<text x="207" y="163.3" transform="rotate(-90 207 163.3)">7</text>
<text x="219.7" y="163.3" transform="rotate(-90 219.7 163.3)">7</text>
<text x="232.4" y="163.3" transform="rotate(-90 232.4 163.3)">7</text>
<text x="245.1" y="163.3" transform="rotate(-90 245.1 163.3)">7</text>
<text x="257.8" y="163.3" transform="rotate(-90 257.8 163.3)">7</text>
<text x="203.2" y="183.6" transform="rotate(-90 203.2 183.6)">4</text>
<text x="39.3" y="187.9">5</text>
<text x="50.7" y="187.9">6</text>
<text x="60.9" y="187.9">9</text>
<text x="72.3" y="187.9">8</text>
<text x="82.5" y="187.9">3</text>
<text x="93.9" y="187.9">4</text>
<text x="102.8" y="187.9">9</text>
<text x="114.2" y="187.9">8</text>
<text x="124.4" y="187.9">9</text>
<text x="135.8" y="187.9">8</text>
<text x="196.1" y="186.7">2</text>
<text x="196.1" y="189.2">3</text>
<text x="208.8" y="186.7">5</text>
<text x="208.8" y="191.7">6</text>
<text x="223.4" y="189.2">5</text>
<text x="234.9" y="189.2">6</text>
<text x="203.2" y="196.3" transform="rotate(-90 203.2 196.3)">1</text>
</g>
<g font-size="1.3" fill="#9c9b98">
<text x="104.5" y="147">+</text>
<text x="129.9" y="147">+</text>
<text x="155.3" y="147">+</text>
</g>
<g font-size="1.3" fill="#939391">
<text x="101.8" y="154.6">74LS04</text>
<text x="102.8" y="152.1">C14G</text>
<text x="127.2" y="154.6">74LS20</text>
<text x="128.2" y="152.1">C12C</text>
<text x="152.6" y="154.6">74LS32</text>
<text x="153.7" y="152.1">C10E</text>
<text x="150" y="190.2">74LS04</text>
<text x="151.1" y="187.7">C14B</text>
<text x="175.4" y="190.2">74LS20</text>
<text x="176.5" y="187.7">C12B</text>
</g>
<g font-size="1.3" fill="#a5a4a2">
<text x="172.6" y="184.1">9</text>
<text x="147.2" y="187.9">3</text>
<text x="158.7" y="187.9">4</text>
<text x="172" y="186.7">10</text>
<text x="172" y="189.2">12</text>
<text x="172" y="191.7">13</text>
<text x="184.1" y="187.9">8</text>
</g>
</svg>
